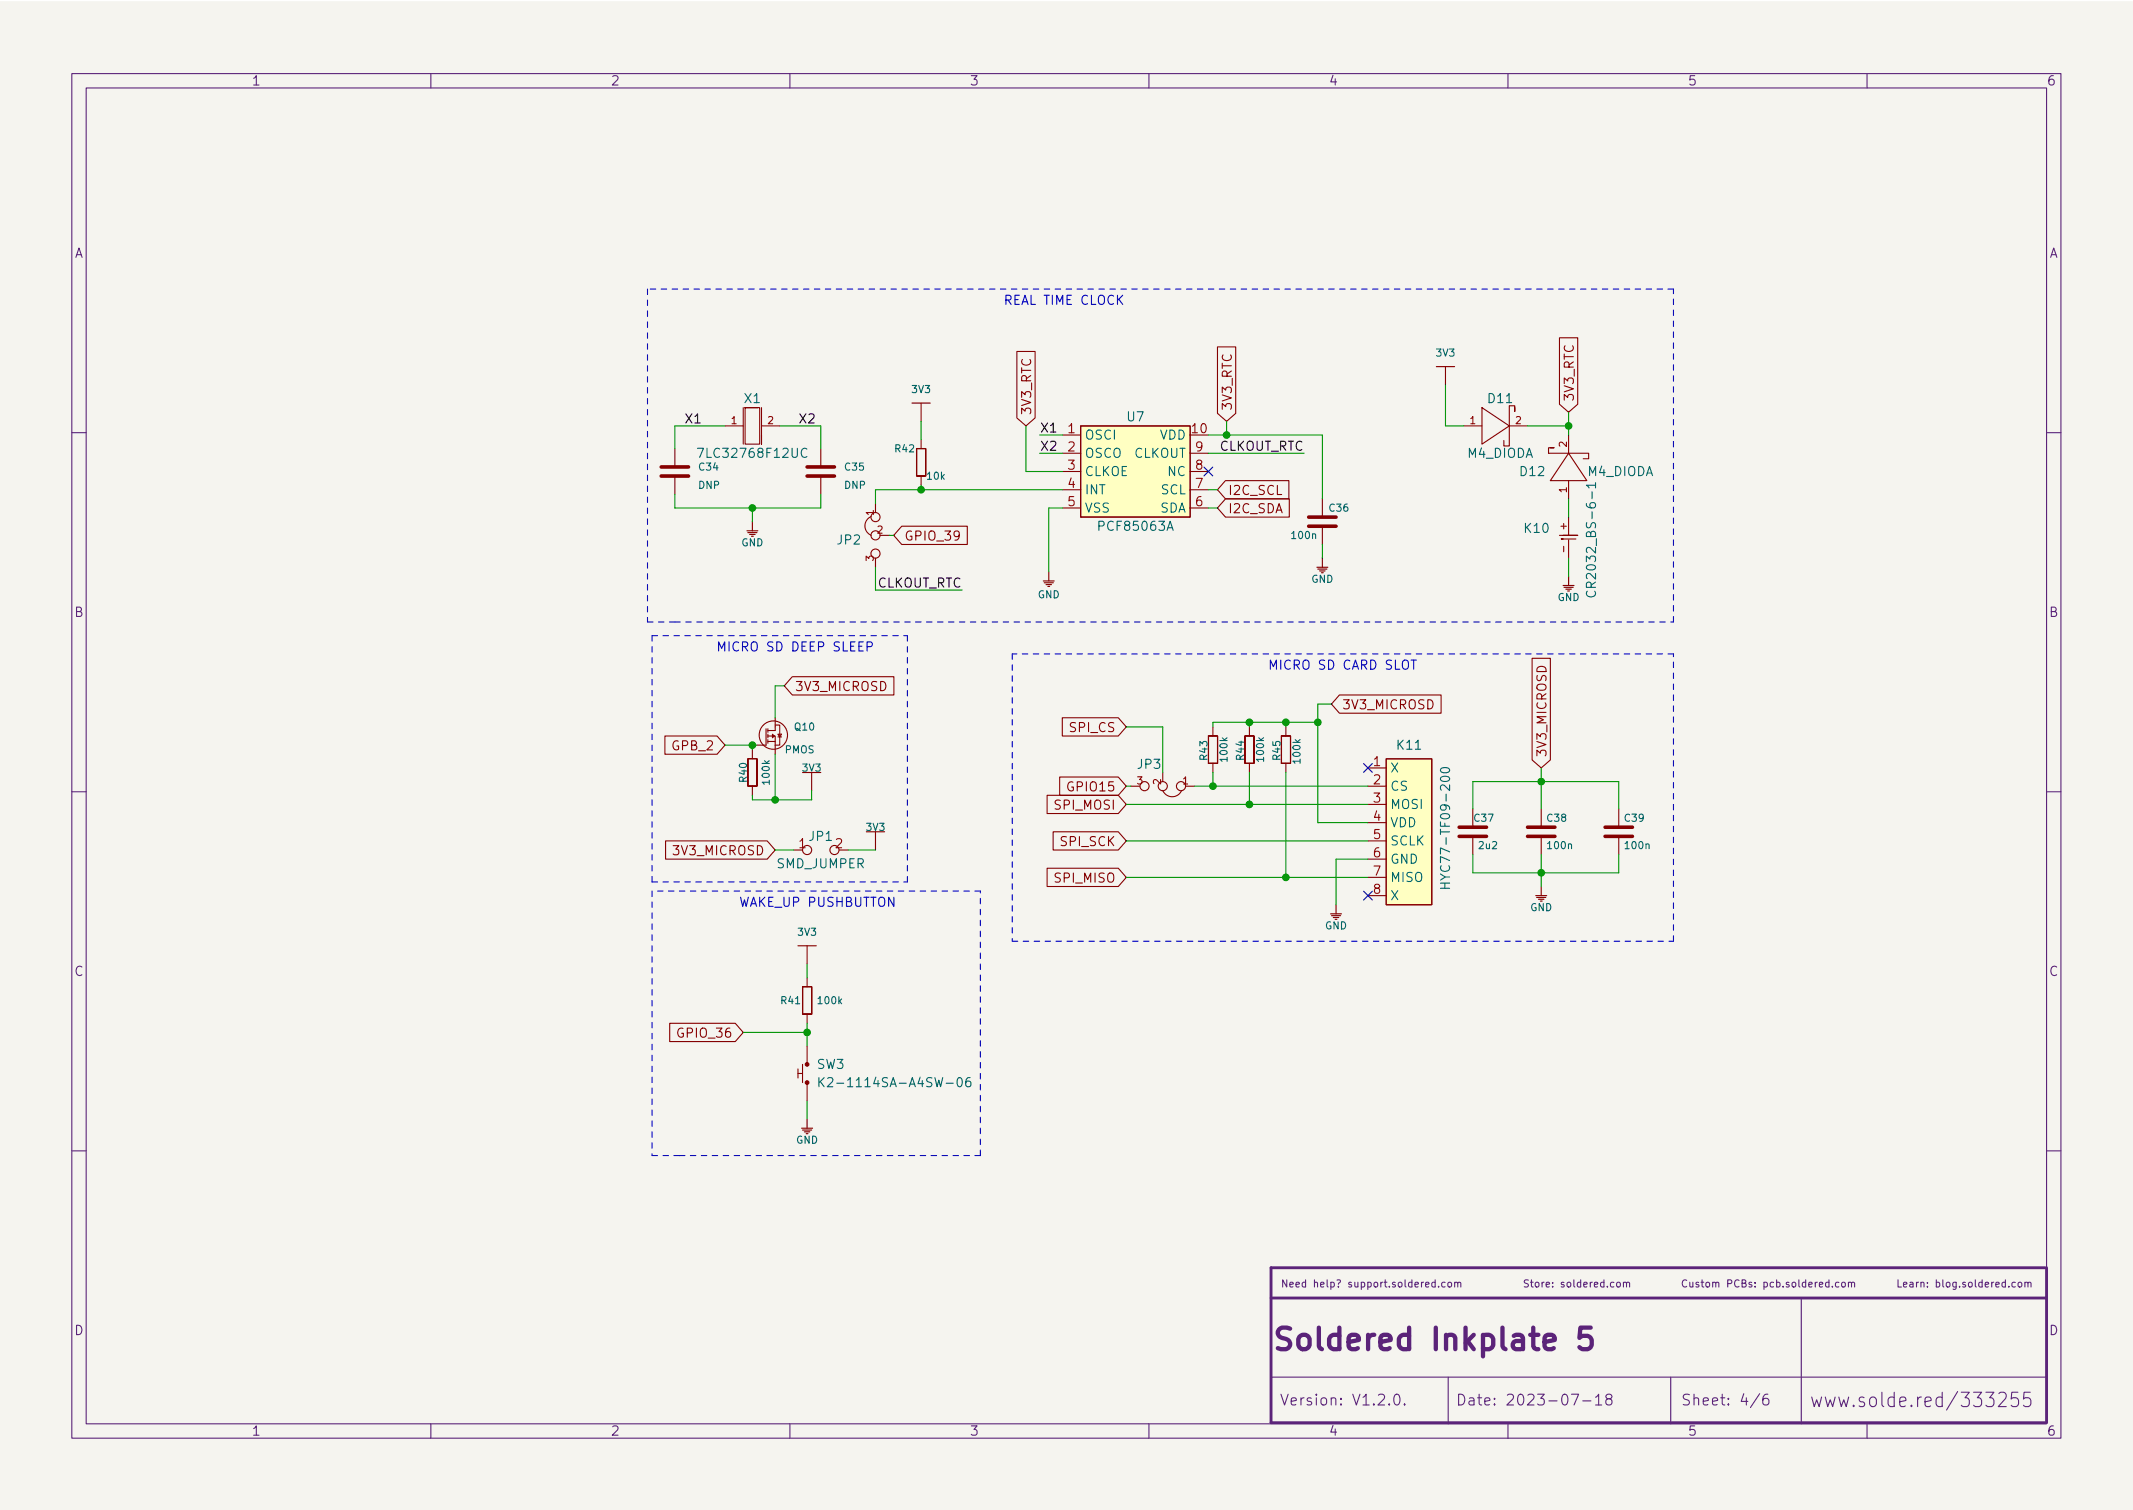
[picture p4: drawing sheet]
<svg xmlns="http://www.w3.org/2000/svg" width="297mm" height="210mm" viewBox="0 0 297 210" stroke-linecap="round" stroke-linejoin="round" font-family="sans-serif">
<path d="M0 .2h297v210.1h-297z" fill="#f5f4ef" stroke="#f5f4ef" stroke-width=".14"/>
<g fill="none" stroke="#5b2379" stroke-width=".15">
<path d="M10 10.2h277v190.1h-277zM12 12.2h273v186.1h-273zM60 10.2v2M110 10.2v2M160 10.2v2M210 10.2v2M260 10.2v2M10 60.2h2M285 60.2h2M10 110.2h2M285 110.2h2M10 160.2h2"/>
<path d="M199.9 178.6l-.3-.1-.2 .2 .1 .5h.4M199.9 178.2v1M200.3 179.1v.1M201.2 178.6l-.2-.1-.2 .2 .1 .5h.3M201.7 178.6l.3-.1 .1 .2v.3l-.1 .2h-.3l-.1-.2zM202.6 178.6l.1-.1 .3 .1v.6M202.6 178.5v.7M203 178.7l.1-.2 .3 .1v.6M225.2 178.6l.1-.1 .3 .1v.4v.2h-.3l-.1-.1zM226.1 178.6l.1-.1 .3 .1v.6M226.1 178.5v.7M226.5 178.7l.1-.2 .3 .1v.6"/>
<path d="M234.9 178.3a.47 .47 0 0 0-.7 .3 .47 .47 0 0 0 .5 .6l.2-.1M235.3 178.5l.1 .7h.2l.1-.1M235.7 178.5v.7M236.6 178.6l-.3-.1-.1 .2v.1l.4 .1v.3h-.4M236.9 178.5h.4M237 178.2v.9l.3 .1M237.6 178.6l.3-.1 .2 .2v.3l-.2 .2h-.3v-.2zM238.5 178.6l.1-.1 .3 .1v.6M238.5 178.5v.7M238.9 178.7l.2-.2 .2 .1 .1 .6M240.6 178.7h.5l.1-.2-.1-.2-.5-.1v1M242.2 178.3a.47 .47 0 0 0-.7 .3 .47 .47 0 0 0 .5 .6l.2-.1"/>
<path d="M242.6 178.7l.4-.1 .1-.1v-.2l-.5-.1v1h.4l.1-.1 .1-.2-.3-.2M243.9 178.6l-.2-.1-.1 .2v.1l.3 .1v.3h-.3M244.4 179.1v.1M244.4 178.6v.1M245.6 178.6l.3-.1 .2 .2-.1 .5h-.4M245.6 178.5v1M247 178.6l-.3-.1-.2 .2 .1 .5h.4M247.4 178.6l.3-.1 .2 .2-.1 .5h-.4M247.4 178.2v1M248.3 179.1v.1M249.1 178.6l-.2-.1-.2 .2 .1 .1 .3 .1v.3h-.4M249.6 178.6l.3-.1 .2 .2v.3l-.2 .2h-.3v-.2z"/>
<path d="M250.5 178.2v.9l.1 .1M251.5 178.6l-.3-.1-.2 .2 .1 .5h.4M251.5 178.2v1M251.9 178.9l.5-.1-.1-.2-.3-.1-.1 .2v.5h.4M252.8 178.5v.7M253.1 178.5l-.3 .2M253.4 178.9l.4-.1v-.2l-.3-.1-.1 .2v.5h.4M254.7 178.6l-.3-.1-.2 .2 .1 .5h.4M254.7 178.2v1M255.2 179.1v.1M256.1 178.6l-.3-.1-.2 .2 .1 .5h.4M256.5 178.6l.1-.1 .3 .1 .1 .4-.1 .2h-.3l-.1-.1z"/>
<path d="M257.4 178.6l.2-.1 .2 .1v.6M257.4 178.5v.7M257.8 178.7l.2-.2 .2 .1 .1 .6M280.6 178.6l-.2-.1-.2 .2 .1 .5h.3M281.1 178.6l.1-.1 .3 .1 .1 .4-.1 .2h-.3l-.1-.1zM282 178.6l.1-.1 .3 .1v.6M282 178.5v.7M282.4 178.7l.2-.2 .2 .1v.6M285 160.2h2M60 198.3v2M110 198.3v2M160 198.3v2"/>
<path d="M177 191.8h108M194.3 194.2a.36 .36 0 0 1 .6 .2 .77 .77 0 0 1-.4 1.2 1 1 0 0 1-.2-1.4zM195.6 195.5l.1 .1h-.1h-.1l.1-.1v.1M201.7 191.8v6.5M210 198.3v2M218.8 194.1h1l-.6 1.5M220.4 195.1h1.2M222.2 194.6l.4-.5v1.5M222.2 195.6h.9M223.9 194.8l-.1-.1a.31 .31 0 0 1-.2-.3 .31 .31 0 0 1 .3-.3l.4 .1a.31 .31 0 0 1 .2 .3 .31 .31 0 0 1-.3 .3h-.3l-.3 .3 .1 .4 .2 .1h.4l.2-.3-.1-.4-.2-.1M232.7 191.8v6.5M245.1 194.1l-1.3 1.9"/>
<path d="M246.2 194.1a.59 .59 0 0 0-.7 .7v.5l.1 .3h.5l.2-.1v-.5l-.1-.2-.4-.1-.3 .3M250.8 180.7v17.6M260 198.3v2M270.5 194.6l-.5-.1-.4 .4v.6l.2 .3 .2 .1 .5-.1M270.5 193.9v2M272.6 193.8l-1.5 2.5M282.7 193.9h-.8l-.1 .9 .2-.2 .6 .1 .2 .3-.1 .7-.2 .2h-.5l-.2-.2"/>
</g>
<path d="M221.5 184.9h-1.4l-.2 1.4 .5-.3h.7l.3 .2 .3 .4v.7l-.2 .3-.4 .3h-.7l-.5-.3" fill="none" stroke="#5b2379" stroke-width=".6"/>
<path d="M284.8 176.5h-107.8v21.6h107.9M285 176.5v21.6M177 180.7h108" fill="none" stroke="#5b2379" stroke-width=".4"/>
<g fill="none" stroke="#840000" stroke-width=".16">
<path d="M127 56.1h2.5M200 51h2.6M104 73.9h1.5M104.1 74.2h1.3M104.4 74.4h.8M104.8 72.6v1.3M146 79.6v1.3M183.4 79h1.5M183.5 79.2h1.3M183.8 79.5h.7M184.1 77.7v1.3M145.3 80.9h1.5"/>
<path d="M145.4 81.1h1.3M145.7 81.4h.7M145.9 81.7h.3M217.7 81.5h1.5M217.8 81.8h1.3M218.1 82h.7M218.4 80.3v1.2M111.8 107.6h2.5M120.6 115.8h2.6M111.1 131.7h2.6M185.3 127.2h1.5M185.4 127.5h1.3"/>
<path d="M185.7 127.8h.7M186.1 126v1.2M213.9 124.7h1.5M214 125h1.3M214.2 125.2h.8M214.6 123.4v1.3M111.6 157.1h1.6M111.8 157.3h1.2M112 157.6h.8M112.4 155.8v1.3"/>
</g>
<path d="M92.1 66.3h3.8M92.1 65h3.8M112.4 66.3h3.8M112.4 65h3.8M182.2 73.3h3.9M182.2 72h3.9M203.2 116.5h3.8M203.2 115.2h3.8M212.7 116.5h3.8M212.7 115.2h3.8M223.5 116.5h3.8M223.5 115.2h3.8" fill="none" stroke="#840000" stroke-width=".5"/>
<g fill="none" stroke="#840000" stroke-width=".15">
<path d="M101 59.3h2.5M103.5 56.8v5M103.8 56.8v5h2v-5h-2h1.7M106 56.8v5v-1.2M106 59.3h2.6M128.3 56.1v2.6M141.6 48.9h2.5v9.3l-1.2 1.1-1.3-1.1zM150.5 59.3h15.2v12.7h-15.2zM169.5 48.3h2.6v9.3l-1.3 1.1-1.3-1.1zM201.3 51v2.6M203.8 59.3h2.6M206.4 56.8l3.8 2.5-3.8 2.5z"/>
<path d="M210.2 59.3h2.5M210.9 56.8v.5v-.8h-.7v5.6h-.8v-.8M217.2 47h2.5v9.3l-1.3 1.1-1.2-1.1zM94 62.5v2.5M94 66.3v2.5M114.3 62.5v2.5M114.3 66.3v2.5M121.3 71.9a1.42 1.42 0 0 0-.9 1.3 1.42 1.42 0 0 0 .9 1.3M121.9 70.1v1.3M121.9 77.7v1.3M122.6 74.5h1.2M125.6 73.3h9.1v2.5h-9.1l-1.1-1.3z"/>
<path d="M127.6 66.3h1.3zM127.6 62.5l.1 3.8zM127.6 62.5h1.3zM128.3 61.2v1.3M128.3 66.3v1.3M128.9 62.5v3.8zM148 60.6h2.5M148 63.1h2.5M148 65.7h2.5M148 68.2h2.5M148 70.7h2.5M165.7 63.1h2.6"/>
<path d="M165.7 65.7h2.6M165.7 68.2h2.6M165.7 70.7h2.6M170.7 66.9h8.8v2.6h-8.8l-1.2-1.3zM170.7 69.5h8.8v2.5h-8.8l-1.2-1.3zM184.1 69.5v2.5M184.1 73.3v2.5M215.9 62.4h.5h-.8v.7h5.6v.8h-.7M217.2 74.5h2.5h-2M217.7 75.1h-.3h2.1M218.4 63.1l2.6 3.8h-5.1zM218.4 60.6v2.5"/>
<path d="M218.4 66.9v2.6M218.4 72v2.5M218.4 75.2v2.5M107.9 99.9v1.8h-1M110.3 94.2h14.2v2.6h-14.2l-1.1-1.3zM147.9 99.9h7.8l1.1 1.3-1.1 1.3h-7.8zM186.5 96.8h14.2v2.5h-14.2l-1.1-1.3zM213.4 91.7h2.5v14.1l-1.3 1.1-1.2-1.1zM92.6 102.5h7.3l1.1 1.3-1.1 1.2h-7.3zM92.7 117.1h14.1l1.1 1.3-1.1 1.2h-14.1zM104.1 109.4l1.3 .1zM104.1 105.7l.1 3.8z"/>
<path d="M104.1 105.6l1.3 .1zM104.8 104.4v1.3M104.8 109.5v1.2M105.4 105.7v3.8zM106.7 101.5v2.3h-1.3M106.9 102.5h1v.7M106.9 101.5v.5M106.9 102.2v.5M106.9 103v.5M106.9 103.2h1M107.6 102.2l.2 .3-.2 .2zM107.9 101h.7v2.8h-.7"/>
<path d="M107.9 103.2v1.8M108.3 102.2h.5l-.2 .4zM108.3 102.6h.5M110.5 118.4h1.3M113 107.6v2.5M116.8 118.4h1.3M121.9 115.8v2.6M145.8 110.7h9.9l1.1 1.3-1.1 1.3h-9.9zM146.7 115.8h9l1.1 1.3-1.1 1.3h-9zM147.6 108.2h8.1l1.1 1.3-1.1 1.2h-8.1zM157.5 109.5h1.2M161.9 107.6v1.2"/>
<path d="M161.9 110.1a1.42 1.42 0 0 0 1.3 .8 1.42 1.42 0 0 0 1.3-.8M165.1 109.5h1.3M168.3 106.3h1.2zM168.3 102.5v3.8zM168.3 102.5h1.2zM168.9 101.2v1.3M168.9 106.3v1.3M169.5 102.5l.1 3.8zM173.4 106.3h1.2zM173.4 102.5v3.8zM173.4 102.5h1.2zM174 101.2v1.3"/>
<path d="M174 106.3v1.3M174.6 102.5l.1 3.8zM178.4 106.3h1.3zM178.4 102.5l.1 3.8zM178.4 102.5h1.3zM179.1 101.2v1.3M179.1 106.3v1.3M179.7 102.5v3.8zM190.5 109.5h2.5M190.5 106.9h2.5M190.5 112h2.5M190.5 114.5h2.5"/>
<path d="M190.5 117.1h2.5M190.5 119.6h2.5M193 105.7h6.4v20.3h-6.4zM205.1 112.6v2.6M205.1 116.5v2.5M214.6 112.6v2.6M214.6 116.5v2.5M225.4 112.6v2.6M225.4 116.5v2.5M111.8 137.4v3.8zM111.8 137.4h1.2zM112.4 131.7v2.5"/>
<path d="M112.4 136.1v1.3M113 137.4l.1 3.8zM145.8 120.9h9.9l1.1 1.3-1.1 1.2h-9.9zM190.5 122.2h2.5M190.5 124.7h2.5M93.3 142.5h9.1l1.1 1.3-1.1 1.2h-9.1zM111.1 149.5h.7M111.1 148.8v1.3M111.8 141.2h1.2zM111.8 148.2v2.5M112.4 141.2v1.3M112.4 145.7v2.5"/>
<path d="M112.4 150.7v2.6"/>
<circle cx="121.9" cy="74.5" r=".63"/>
<circle cx="121.9" cy="77.1" r=".63"/>
<circle cx="121.9" cy="72" r=".63"/>
<circle cx="107.7" cy="102.4" r="1.97"/>
<circle cx="112.4" cy="118.4" r=".63"/>
<circle cx="116.2" cy="118.4" r=".63"/>
<circle cx="159.4" cy="109.5" r=".63"/>
<circle cx="161.9" cy="109.5" r=".63"/>
<circle cx="164.5" cy="109.5" r=".63"/>
</g>
<g fill="none" stroke="#006464" stroke-width=".15">
<path d="M97.1 62.4h.9l-.6 1.3M112.4 62.5a.51 .51 0 0 0-.7 0 .51 .51 0 0 0-.1 .6 .48 .48 0 0 0 .2 .5 .48 .48 0 0 0 .6 0M222.2 67.6h-1.3l.4 .3M222.2 67.2v.7M221 82.3a.51 .51 0 0 0 0 .7 .51 .51 0 0 0 .6 .1 .48 .48 0 0 0 .5-.2 .48 .48 0 0 0 0-.6M200.7 107l.4-.1h.5l.2 .2 .1 .2a.79 .79 0 0 1-1.3 0zM200.6 123.7h1.3M200.6 123h1.3M201.2 123v.7M114 150v1.3M114.2 150.6l.6 .7M114.8 150l-.8 .8"/>
<path d="M115.3 150.2l.1-.2h.3l.2 .2 .1 .2-.1 .2-.7 .7h.8M133.4 150.2l.3-.2a.79 .79 0 0 1 0 1.3h-.2l-.2-.2v-.6zM135.1 150a.5 .5 0 0 0-.6 .6v.5l.1 .2h.4l.2-.1v-.4l-.1-.2-.4-.1-.2 .3"/>
</g>
<g fill="#840000" stroke="#840000" stroke-width=".15">
<circle cx="112.4" cy="150.7" r=".25"/>
<circle cx="112.4" cy="148.2" r=".25"/>
</g>
<g fill="#ffffc2" stroke="#ffffc2" stroke-width=".14">
<path d="M193 105.7h6.4v20.3h-6.4z"/>
<path d="M150.5 59.3h15.2v12.7h-15.2z"/>
</g>
<path d="M155.8 41.7l.5 .7M156.3 41.1l-.7 .7M120.8 90h.6l.1-.2-.1-.3-.2-.1h-.4v1.2M196.5 91.9h.7M196.9 91.9v1.3" fill="none" stroke="#0000c2" stroke-width=".15"/>
<g fill="none" stroke="#0000c2" stroke-width=".15" stroke-dasharray=".8 .8">
<path d="M90.2 40.3v46.3M233 40.3h-142.8M90.2 86.6h3.8M90.8 88.5h35.6M90.8 88.5v34.3M94 86.6h139M141 91.1v40M233 86.6v-46.3M233 91.1h-92M90.8 124.1v36.8M90.8 122.8h35.6M126.4 122.8v-34.3"/>
<path d="M136.5 124.1h-45.7M141 131.1h92M233 131.1v-40M90.8 160.9h3.8M94.6 160.9h41.9M136.5 160.9v-36.8"/>
</g>
<g fill="none" stroke="#009600" stroke-width=".15">
<path d="M101 59.3h-7v3.2M108.6 59.3h5.7v3.2M128.3 58.7v2.5M142.9 59.3v6.4h5.1M170.8 58.7v1.9M201.3 53.6v5.7h2.5M212.7 59.3h5.7M218.4 57.4v3.2M94 68.8v1.9h20.3v-1.9M104.8 70.7v1.9M121.9 79v3.2h12.1M123.8 74.5h.7"/>
<path d="M128.3 67.6v.6M144.8 63.1h3.2M144.8 60.6h3.2M148 68.2h-26.1v1.9M148 70.7h-2v8.9M168.3 68.2h1.2M168.3 63.1h13.3M168.3 60.6h15.8v8.9M168.3 70.7h1.2M184.1 75.8v1.9M218.4 69.5v2.5M218.4 77.7v2.6"/>
<path d="M109.2 95.5h-1.3v4.4M185.4 98h-1.9v16.5h7M101 103.8h4.4M104.8 103.8v.6M107.9 105v6.4M107.9 118.4h2.6M113 110.1v1.3h-8.2v-.7M118.1 118.4h3.8M156.8 112h33.7M156.8 117.1h33.7M156.8 101.2h5.1v6.4M156.8 109.5h.7"/>
<path d="M166.4 109.5h24.1M168.9 107.6v1.9M174 100.6v.6M174 107.6v4.4M179.1 100.6v.6M179.1 107.6v14.6M183.5 100.6h-14.6v.6M190.5 119.6h-4.4v6.4M205.1 112.6v-3.8h20.3v3.8M205.1 119v2.5h20.3v-2.5M214.6 106.9v5.7M214.6 119v4.4"/>
<path d="M112.4 134.2v1.9M156.8 122.2h33.7M103.5 143.8h8.9M112.4 142.5v3.2M112.4 153.3v2.5"/>
</g>
<path d="M167.7 65l1.2 1.3M168.9 65l-1.2 1.3M189.9 106.3l1.2 1.2M191.1 106.3l-1.2 1.2M189.9 124.1l1.2 1.2M191.1 124.1l-1.2 1.2" fill="none" stroke="#000084" stroke-width=".15"/>
<g fill="#009600" stroke="#009600" stroke-width=".15">
<circle cx="104.8" cy="103.8" r=".46"/>
<circle cx="107.9" cy="111.4" r=".46"/>
<circle cx="168.9" cy="109.5" r=".46"/>
<circle cx="214.6" cy="108.8" r=".46"/>
<circle cx="214.6" cy="121.5" r=".46"/>
<circle cx="179.1" cy="122.2" r=".46"/>
<circle cx="174" cy="112" r=".46"/>
<circle cx="179.1" cy="100.6" r=".46"/>
<circle cx="174" cy="100.6" r=".46"/>
<circle cx="218.4" cy="59.3" r=".46"/>
<circle cx="170.8" cy="60.6" r=".46"/>
<circle cx="183.5" cy="100.6" r=".46"/>
<circle cx="104.8" cy="70.7" r=".46"/>
<circle cx="128.3" cy="68.2" r=".46"/>
<circle cx="112.4" cy="143.8" r=".46"/>
</g>
<text font-size="4.2" fill="#5b2379" x="177" y="188">Soldered Inkplate 5</text>
<g font-size="2.8" fill="#5b2379">
<text x="252" y="196">www.solde.red/</text>
<text x="272.8" y="196">333255</text>
</g>
<g font-size="2.1" fill="#5b2379">
<text x="178.2" y="195.7">Version: V1.2.0.</text>
<text x="202.7" y="195.7">Date: 2023-07-18</text>
<text x="234" y="195.7">Sheet: 4/6</text>
</g>
<g font-size="1.8" fill="#5b2379">
<text x="35" y="11.9">1</text>
<text x="85" y="11.9">2</text>
<text x="135" y="11.9">3</text>
<text x="185" y="11.9">4</text>
<text x="235" y="11.9">5</text>
<text x="285" y="11.9">6</text>
<text x="10.3" y="35.9">A</text>
<text x="285.3" y="35.9">A</text>
<text x="10.3" y="85.9">B</text>
<text x="285.3" y="85.9">B</text>
<text x="10.3" y="135.9">C</text>
<text x="285.3" y="135.9">C</text>
<text x="10.3" y="185.9">D</text>
<text x="285.3" y="185.9">D</text>
<text x="35" y="199.9">1</text>
<text x="85" y="199.9">2</text>
<text x="135" y="199.9">3</text>
<text x="185" y="199.9">4</text>
<text x="235" y="199.9">5</text>
<text x="285" y="199.9">6</text>
</g>
<g font-size="1.8" fill="#0000c2">
<text x="139.7" y="42.4">REAL TIME CLOCK</text>
<text x="99.7" y="90.7">MICRO SD DEEP SLEEP</text>
<text x="176.5" y="93.2">MICRO SD CARD SLOT</text>
<text x="102.9" y="126.3">WAKE_UP PUSHBUTTON</text>
</g>
<g font-size="1.8" fill="#0f0f0f">
<text x="95.2" y="59">X1</text>
<text x="111.1" y="59">X2</text>
<text x="144.8" y="62.8">X2</text>
<text x="144.8" y="60.2">X1</text>
<text x="169.6" y="62.8">CLKOUT_RTC</text>
<text x="122" y="81.8">CLKOUT_RTC</text>
</g>
<g font-size="1.8" fill="#006464">
<text x="103.7" y="56.1">X1</text>
<text x="157" y="58.7">U7</text>
<text x="207.3" y="56.1">D11</text>
<text x="97.8" y="63.7">7LC32768F12UC</text>
<text x="151" y="61.2">OSCI</text>
<text x="151" y="63.7">OSCO</text>
<text x="157.9" y="63.7">CLKOUT</text>
<text x="161.5" y="61.2">VDD</text>
<text x="204.3" y="63.7">M4_DIODA</text>
<text x="151" y="66.3">CLKOE</text>
<text x="151" y="68.8">INT</text>
<text x="151" y="71.4">VSS</text>
<text x="161.5" y="71.4">SDA</text>
<text x="161.7" y="68.8">SCL</text>
<text x="162.7" y="66.3">NC</text>
<text x="211.8" y="66.3">D12</text>
<text x="221.1" y="66.3">M4_DIODA</text>
<text x="116.6" y="75.8">JP2</text>
<text x="153.2" y="73.9">PCF85063A</text>
<text x="212.4" y="74.2">K10</text>
<text x="222.2" y="81.7" transform="rotate(-90 222.2 81.7)">CR2032_BS-6-1</text>
<text x="158.4" y="107.1">JP3</text>
<text x="193.5" y="107.6">X</text>
<text x="194.6" y="104.4">K11</text>
<text x="193.5" y="110.1">CS</text>
<text x="193.5" y="112.6">MOSI</text>
<text x="112.7" y="117.1">JP1</text>
<text x="193.5" y="115.2">VDD</text>
<text x="193.5" y="117.7">SCLK</text>
<text x="108.2" y="120.9">SMD_JUMPER</text>
<text x="193.5" y="120.3">GND</text>
<text x="193.5" y="122.8">MISO</text>
<text x="193.5" y="125.3">X</text>
<text x="201.9" y="122.3" transform="rotate(-90 201.9 122.3)">HYC77-TF09-200</text>
<text x="113.8" y="148.8">SW3</text>
<text x="115.9" y="151.4">K2-1114SA-A4SW-06</text>
</g>
<g font-size="1.8" fill="#840000">
<text x="143.6" y="57.9" transform="rotate(-90 143.6 57.9)">3V3_RTC</text>
<text x="171.5" y="57.2" transform="rotate(-90 171.5 57.2)">3V3_RTC</text>
<text x="219.2" y="56" transform="rotate(-90 219.2 56)">3V3_RTC</text>
<text x="171" y="68.9">I2C_SCL</text>
<text x="171" y="71.5">I2C_SDA</text>
<text x="125.9" y="75.3">GPIO_39</text>
<text x="110.6" y="96.2">3V3_MICROSD</text>
<text x="149.1" y="101.9">SPI_CS</text>
<text x="186.8" y="98.8">3V3_MICROSD</text>
<text x="93.7" y="104.5">GPB_2</text>
<text x="215.4" y="105.5" transform="rotate(-90 215.4 105.5)">3V3_MICROSD</text>
<text x="147.1" y="112.7">SPI_MOSI</text>
<text x="149" y="110.2">GPIO15</text>
<text x="94" y="119.1">3V3_MICROSD</text>
<text x="147.8" y="117.8">SPI_SCK</text>
<text x="147.1" y="122.9">SPI_MISO</text>
<text x="94.7" y="144.5">GPIO_36</text>
</g>
<g font-size="1.8" fill="#a90000">
<text x="148.7" y="60.3">1</text>
<text x="148.7" y="62.9">2</text>
<text x="148.7" y="65.4">3</text>
<text x="166" y="60.3">10</text>
<text x="166.5" y="65.4">8</text>
<text x="166.5" y="62.9">9</text>
<text x="148.7" y="67.9">4</text>
<text x="148.7" y="70.5">5</text>
<text x="166.5" y="70.5">6</text>
<text x="166.5" y="67.9">7</text>
<text x="191.3" y="106.7">1</text>
<text x="191.3" y="109.2">2</text>
<text x="191.3" y="111.8">3</text>
<text x="111.3" y="118.1">1</text>
<text x="116.3" y="118.1">2</text>
<text x="191.3" y="114.3">4</text>
<text x="191.3" y="116.8">5</text>
<text x="191.3" y="119.4">6</text>
<text x="191.3" y="121.9">7</text>
<text x="191.3" y="124.5">8</text>
</g>
<g font-size="1.4" fill="#006464">
<text x="200.1" y="49.6">3V3</text>
<text x="127" y="54.7">3V3</text>
<text x="97.4" y="65.5">C34</text>
<text x="117.7" y="65.5">C35</text>
<text x="124.7" y="63">R42</text>
<text x="97.3" y="68.1">DNP</text>
<text x="117.6" y="68.1">DNP</text>
<text x="129.2" y="66.8">10k</text>
<text x="185.2" y="71.2">C36</text>
<text x="103.2" y="76.1">GND</text>
<text x="180" y="75">100n</text>
<text x="144.5" y="83.3">GND</text>
<text x="182.6" y="81.1">GND</text>
<text x="216.9" y="83.7">GND</text>
<text x="110.7" y="101.7">Q10</text>
<text x="109.3" y="104.9">PMOS</text>
<text x="111.8" y="107.4">3V3</text>
<text x="168.1" y="105.8" transform="rotate(-90 168.1 105.8)">R43</text>
<text x="170.9" y="105.9" transform="rotate(-90 170.9 105.9)">100k</text>
<text x="173.2" y="105.8" transform="rotate(-90 173.2 105.8)">R44</text>
<text x="176" y="105.9" transform="rotate(-90 176 105.9)">100k</text>
<text x="178.3" y="105.8" transform="rotate(-90 178.3 105.8)">R45</text>
<text x="181.1" y="106.2" transform="rotate(-90 181.1 106.2)">100k</text>
<text x="104" y="108.8" transform="rotate(-90 104 108.8)">R40</text>
<text x="107.2" y="109.1" transform="rotate(-90 107.2 109.1)">100k</text>
<text x="120.7" y="115.7">3V3</text>
<text x="205.3" y="114.4">C37</text>
<text x="206" y="118.2">2u2</text>
<text x="215.5" y="114.4">C38</text>
<text x="215.6" y="118.2">100n</text>
<text x="226.3" y="114.4">C39</text>
<text x="226.4" y="118.2">100n</text>
<text x="111.2" y="130.3">3V3</text>
<text x="184.5" y="129.4">GND</text>
<text x="213.1" y="126.9">GND</text>
<text x="108.8" y="139.8">R41</text>
<text x="114" y="139.8">100k</text>
<text x="110.8" y="159.2">GND</text>
</g>
<g font-size="1.4" fill="#a90000">
<text x="101.8" y="59">1</text>
<text x="106.9" y="59">2</text>
<text x="204.7" y="59">1</text>
<text x="211.1" y="59">2</text>
<text x="218.2" y="62.2" transform="rotate(-90 218.2 62.2)">2</text>
<text x="121.7" y="71.8" transform="rotate(-90 121.7 71.8)">1</text>
<text x="218.2" y="68.6" transform="rotate(-90 218.2 68.6)">1</text>
<text x="122.2" y="74.3">2</text>
<text x="218.2" y="76.7" transform="rotate(-90 218.2 76.7)">-</text>
<text x="218.2" y="73.7" transform="rotate(-90 218.2 73.7)">+</text>
<text x="121.7" y="78.1" transform="rotate(-90 121.7 78.1)">3</text>
<text x="158.4" y="109.2">3</text>
<text x="161.7" y="109.2" transform="rotate(-90 161.7 109.2)">2</text>
<text x="164.7" y="109.2">1</text>
</g>
<g font-size="1.4" fill="#5b2379">
<text x="178.3" y="179.3">Need help? support.soldered.com</text>
<text x="212" y="179.3">Store: soldered.com</text>
<text x="264" y="179.3">Learn: blog.soldered.com</text>
</g>
</svg>
